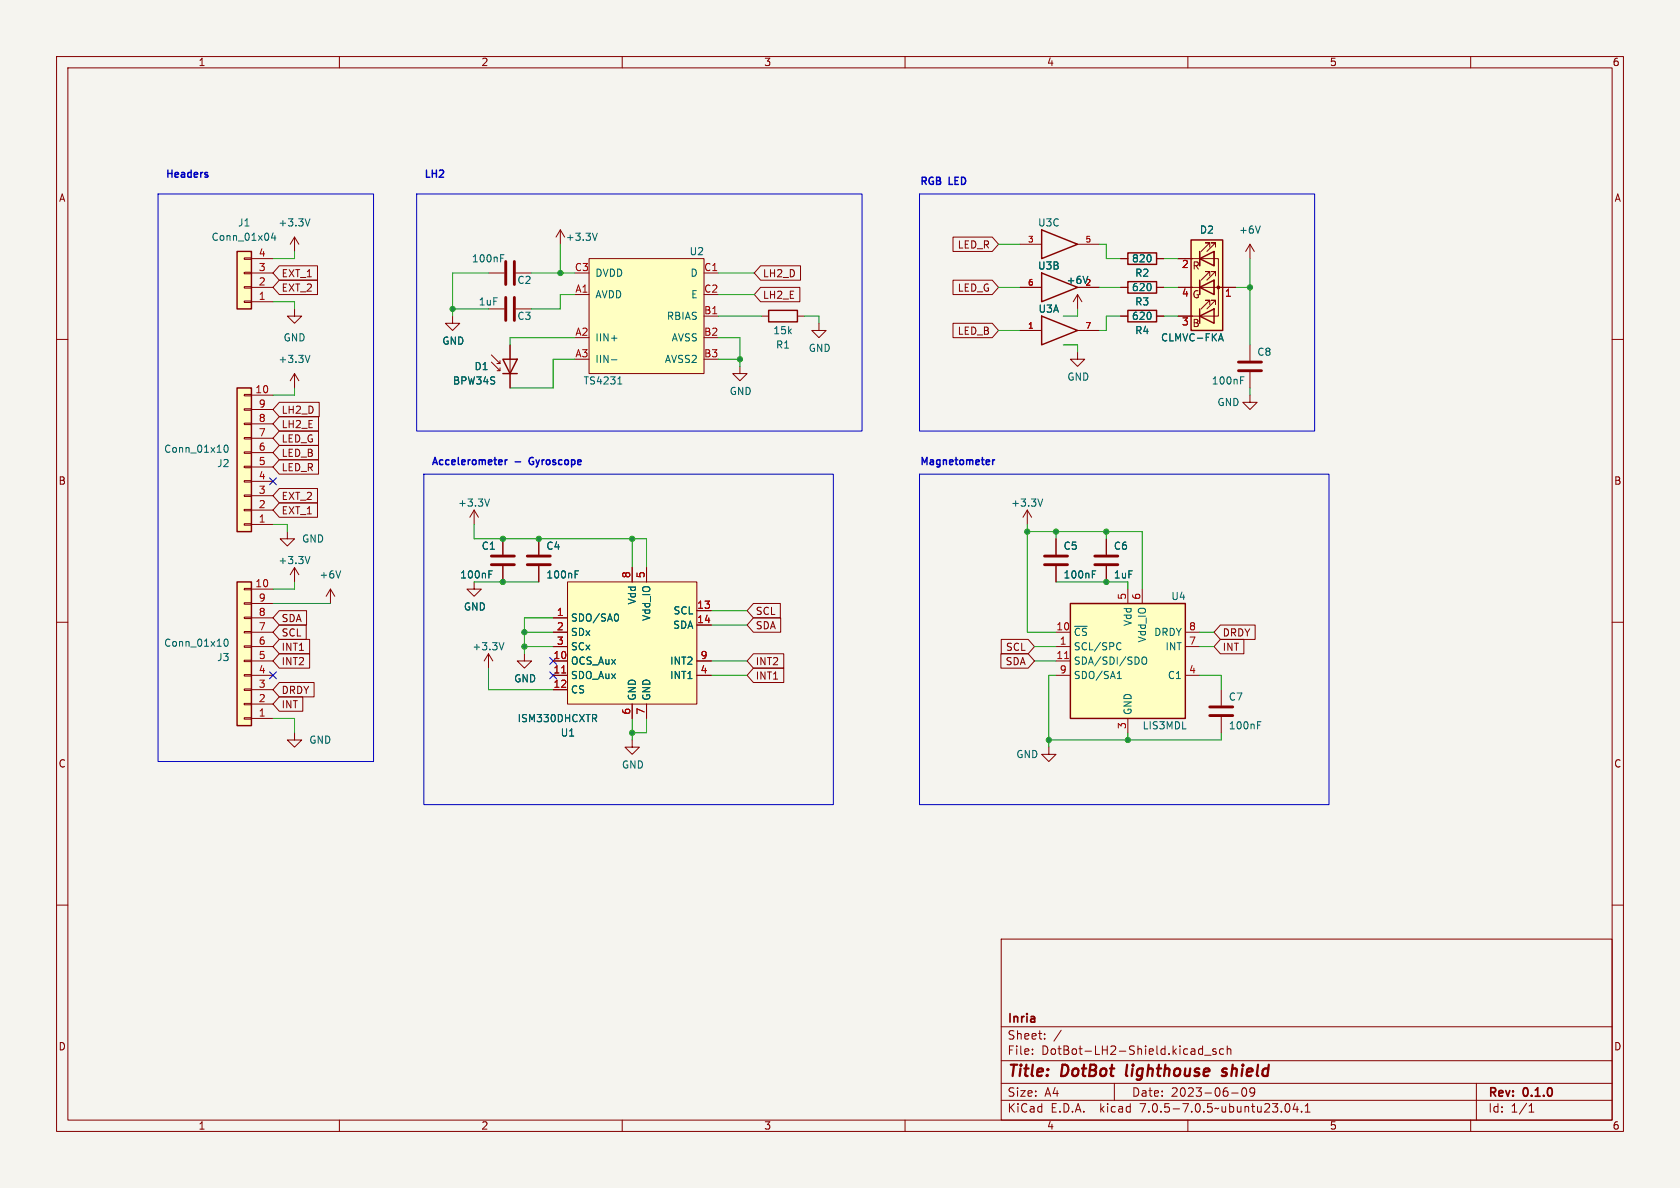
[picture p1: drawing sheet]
<svg xmlns="http://www.w3.org/2000/svg" width="297mm" height="210mm" viewBox="0 0 297 210" stroke-linecap="round" stroke-linejoin="round" font-family="sans-serif">
<path d="M0 0h297v210h-297z" fill="#f5f4ef" stroke="#f5f4ef" stroke-width=".18"/>
<g fill="none" stroke="#840000" stroke-width=".18">
<path d="M10 10h277v190h-277zM12 12h273v186h-273zM60 10v2M110 10v2M160 10v2M210 10v2M260 10v2M10 60h2M43.2 45.6h1.2v.2h-1.2zM43.2 48.1h1.2v.3h-1.2zM43.2 50.7h1.2v.2h-1.2zM43.2 53.2h1.2v.3h-1.2z"/>
<path d="M44.4 45.7h3.9M44.4 50.8h3.9M44.4 48.3h3.9M44.4 53.3h3.9M49.4 49.5h6.7v2.6h-6.7l-1.1-1.3zM49.4 47h6.7v2.5h-6.7l-1.1-1.2zM52.1 54.6v1.3h1.2l-1.2 1.3-1.3-1.3h1.3M52.1 41.9v2.6M52.1 41.9l-.8 1.3M52.1 41.9l.7 1.3M80 55.9v1.3h1.3l-1.3 1.2-1.3-1.2h1.3M86.4 48.3h2.8"/>
<path d="M86.4 54.6h2.8M91.2 48.3h2.8M91.2 54.6h2.8M99.1 40.6l-.8 1.3M99.1 40.6v2.6M99.1 40.6l.7 1.3M101.6 52.1h2.5M104.1 45.7h20.4v20.3h-20.4zM124.5 55.9h2.5M124.5 48.3h2.5M134.5 50.8h6.9v2.5h-6.9l-1.2-1.2zM134.5 47h7v2.5h-7l-1.2-1.2z"/>
<path d="M134.6 55.9h1.3M141 55.9h1.2M144.8 57.2v1.2h1.2l-1.2 1.3-1.3-1.3h1.3M168.5 41.9h6.9l1.1 1.3-1.1 1.3h-6.9zM168.5 49.5h6.9l1.1 1.3-1.1 1.3h-6.9zM168.5 57.1h6.9l1.1 1.3-1.1 1.3h-6.9zM180.3 50.8h3.8M180.3 58.4h3.8M180.3 43.2h3.8M190.5 50.8h3.8M190.5 58.4h3.8M190.5 52.1l-.8 1.2"/>
<path d="M190.5 52.1v2.5M190.5 52.1l.8 1.2M190.5 43.2h3.8M198.1 55.9h1.3M198.1 45.7h1.3M198.1 50.8h1.3M204.5 55.9h1.2M204.5 45.7h1.2M204.5 50.8h1.2M208.3 45.7h7.1v10.2h-7.1M208.3 50.8h10.1M212.1 49.5v2.6"/>
<path d="M212.1 44.5v2.5M213.9 53.8v-.7h-.8h.8l-1.6 1.5M213.9 48.8v-.8h-.8h.8l-1.6 1.5M213.9 43.7v-.8h-.8h.8l-1.6 1.6M214.6 49.5v2.6zM214.6 49.5h.1M214.6 44.5v2.5zM214.6 44.5h.1M214.9 53.8v-.7h-.8h.8l-1.5 1.5M214.9 48.8v-.8h-.8h.8l-1.5 1.5M214.9 43.7v-.8h-.8h.8l-1.5 1.6M221 43.2v2.5"/>
<path d="M221 43.2l-.8 1.3M221 43.2l.7 1.3M285 60h2M43.2 69.7h1.2v.3h-1.2zM43.2 72.3h1.2v.2h-1.2zM43.2 74.8h1.2v.3h-1.2zM43.2 77.3h1.2v.3h-1.2zM43.2 79.9h1.2v.2h-1.2zM44.4 69.9h3.9M44.4 77.5h3.9M44.4 74.9h3.9M44.4 72.4h3.9"/>
<path d="M49.4 71.1h7v2.6h-7l-1.1-1.3zM49.4 78.7h6.9v2.6h-6.9l-1.1-1.3zM49.4 73.7h6.9v2.5h-6.9l-1.1-1.3zM49.4 76.2h6.9v2.5h-6.9l-1.1-1.2zM52.1 66v2.6M52.1 66l-.8 1.3M52.1 66l.7 1.3M86.9 64l1.5 1.5h-.5M86.9 62.7l1.5 1.6h-.5h.5v-.5M88.4 65v.5M90.2 61v7.6M130.8 64.8v1.2h1.3l-1.3 1.3-1.3-1.3h1.3"/>
<path d="M190.5 62.2v1.3h1.3l-1.3 1.3-1.3-1.3h1.3M221 69.9v1.2h1.2l-1.2 1.3-1.3-1.3h1.3M221 61v2.8M221 65.8v2.8M43.2 82.4h1.2v.3h-1.2zM43.2 85h1.2v.2h-1.2zM43.2 87.5h1.2v.3h-1.2zM43.2 90h1.2v.3h-1.2zM43.2 92.6h1.2v.2h-1.2zM44.4 92.7h3.9M44.4 90.2h3.9M44.4 87.6h3.9"/>
<path d="M44.4 85.1h3.9M44.4 82.6h3.9M44.4 80h3.9M49.4 88.9h6.7v2.5h-6.7l-1.1-1.2zM49.4 86.4h6.7v2.5h-6.7l-1.1-1.3zM49.4 81.3h6.9v2.5h-6.9l-1.1-1.2zM50.8 94v1.3h1.3l-1.3 1.2-1.3-1.2h1.3M83.8 90.2l-.7 1.2M83.8 90.2v2.5M83.8 90.2l.8 1.2M88.9 95.3v2.7M95.2 95.3v2.7"/>
<path d="M181.6 90.2l-.8 1.2M181.6 90.2v2.5M181.6 90.2l.8 1.2M186.7 95.3v2.7M195.6 95.3v2.7M10 110h2M43.2 104h1.2v.3h-1.2zM43.2 106.6h1.2v.2h-1.2zM43.2 109.1h1.2v.2h-1.2zM43.2 111.6h1.2v.3h-1.2zM43.2 114.2h1.2v.2h-1.2zM43.2 116.7h1.2v.3h-1.2z"/>
<path d="M43.2 119.3h1.2v.2h-1.2zM44.4 109.2h3.9M44.4 116.8h3.9M44.4 119.4h3.9M44.4 111.8h3.9M44.4 114.3h3.9M44.4 104.1h3.9M44.4 106.7h3.9M49.4 107.9h4.8v2.6h-4.8l-1.1-1.3zM49.4 110.5h4.7v2.5h-4.7l-1.1-1.2zM49.4 113h5.3v2.6h-5.3l-1.1-1.3zM49.4 115.6h5.3v2.5h-5.3l-1.1-1.3z"/>
<path d="M52.1 100.3l-.8 1.3M52.1 100.3v2.6M52.1 100.3l.7 1.3M58.4 104.1l-.7 1.3M58.4 104.1v2.6M58.4 104.1l.8 1.3M83.8 102.9v1.2h1.3l-1.3 1.3-1.3-1.3h1.3M86.4 115.6l-.8 1.2M86.4 115.6v2.5M86.4 115.6l.7 1.2M88.9 100.1v2.8M92.7 115.6v1.2h1.3l-1.3 1.3-1.3-1.3h1.3"/>
<path d="M95.2 100.1v2.8M97.8 109.2h2.5M97.8 116.8h2.5M97.8 119.4h2.5M97.8 111.8h2.5M97.8 114.3h2.5M100.3 102.9h22.9v21.6h-22.9zM111.8 100.3v2.6M114.3 100.3v2.6M123.2 116.8h2.5M123.2 119.4h2.5M123.2 108h2.5"/>
<path d="M123.2 110.5h2.5M133.2 109.2h4.8v2.6h-4.8l-1.1-1.3zM133.2 118.1h5.4v2.6h-5.4l-1.1-1.3zM133.2 115.6h5.4v2.5h-5.4l-1.1-1.3zM133.2 106.7h4.8v2.5h-4.8l-1.1-1.2zM176.9 115.6h4.9l1.1 1.2-1.1 1.3h-4.9zM177 113h4.8l1.1 1.3-1.1 1.3h-4.8zM186.7 116.8h2.5M186.7 119.4h2.5M186.7 111.8h2.5M186.7 114.3h2.5M186.7 100.1v2.8"/>
<path d="M195.6 100.1v2.8M199.4 104.1v2.6M201.9 104.1v2.6M209.5 119.4h2.6M209.5 111.8h2.6M209.5 114.3h2.6M215.7 110.5h6.2v2.5h-6.2l-1.1-1.2zM215.7 113h4.2v2.6h-4.2l-1.1-1.3zM285 110h2M43.2 121.8h1.2v.2h-1.2zM43.2 124.3h1.2v.3h-1.2zM43.2 126.9h1.2v.2h-1.2z"/>
<path d="M44.4 121.9h3.9M44.4 127h3.9M44.4 124.5h3.9M49.4 123.2h4.1v2.5h-4.1l-1.1-1.2zM49.4 120.6h6.1v2.6h-6.1l-1.1-1.3zM52.1 129.5v1.3h1.2l-1.2 1.3-1.3-1.3h1.3M97.8 121.9h2.5M111.8 130.8v1.3h1.2l-1.2 1.3-1.3-1.3h1.3M111.8 124.5v2.5M114.3 124.5v2.5M185.4 132.1v1.3h1.3l-1.3 1.2-1.3-1.2h1.3M199.4 127v2.5"/>
<path d="M215.9 121.9v2.8M215.9 126.7v2.8M10 160h2M285 160h2M177 166h108v32h-108zM60 198v2M110 198v2M160 198v2M177 194.5h108M177 191.5h108M177 187.5h108M177 181.5h108"/>
<path d="M182.5 186.3v.1M182.5 185.5v.1M184.7 183.6v.1M184.7 182.8v.1M187.6 182.1l-1.3 2M197 191.5v3M210 198v2M211.9 186.1l.3 .3 .4-.1M212.6 184.9v1.5M212.6 185.5l-.4-.1-.3 .3M213 186.5h1.1M215 185.5l-.4-.1-.2 .2 .1 .2 .5 .2v.3h-.6"/>
<path d="M216.3 185.5l-.4-.1-.3 .3v.4l.1 .2h.6M217 185.5l.2-.1 .3 .1 .1 .9M217 184.9v1.5M217.7 193.2h1.2M219.7 192.4l.2-.1a.81 .81 0 0 1 .6 .6 .81 .81 0 0 1-.3 .8l-.2 .1a.81 .81 0 0 1-.3-1.4zM221.8 192.9l-.3 .3h-.3l-.2-.3 .1-.5 .4-.1 .2 .1a.99 .99 0 0 1-.3 1.4h-.3M226.5 196.5v.1M227.3 195.2l.2-.1a.81 .81 0 0 1 .6 .6 .81 .81 0 0 1-.3 .8l-.1 .1a.81 .81 0 0 1-.4-1.4zM229 195l-.4 1.1h.9M229.3 195.6v1M230.1 196.5v.1M230.7 196.6h.9"/>
<path d="M230.7 195.5l.5-.4v1.5M260 198v2M261 191.5v6.5M270.3 196.6h.9M270.3 195.5l.4-.4v1.5"/>
</g>
<path d="M216 190.1l.5 .1M216.4 188.9l-.2 .1-.1 .3 .2 .2" fill="none" stroke="#840000" stroke-width=".4"/>
<g fill="#ffffc2" stroke="#ffffc2" stroke-width=".18">
<path d="M100.3 102.9h22.9v21.6h-22.9z"/>
<path d="M104.1 45.7h20.4v20.3h-20.4z"/>
<path d="M41.9 68.6h2.5v25.4h-2.5z"/>
<path d="M41.9 44.5h2.5v10.1h-2.5z"/>
<path d="M189.2 106.7h20.3v20.3h-20.3z"/>
<path d="M210.6 42.4h5.6v16h-5.6z"/>
<path d="M41.9 102.9h2.5v25.4h-2.5z"/>
</g>
<g fill="none" stroke="#006464" stroke-width=".18">
<path d="M54.8 38.7l-.4 1.2M222.8 39.9l-.4 1.3M48.3 41.2l-.3 .9h.8M48.6 41.6v.9M88.5 45h.6M105.6 41.2l-.4 1.3M108.1 59.8h1M192.3 48.8l-.4 1.3M215.5 59.9h.6M215.8 59l.5 1.3M39.8 78.7h.1a.68 .68 0 0 1 .4 .6 .68 .68 0 0 1-.4 .7 .84 .84 0 0 1-.1-1.3zM54.8 62.8l-.4 1.3"/>
<path d="M108.1 63.6h1M109.2 67.9h.7M109.5 66.8l.1-.2v1.3M219.3 66.6h.6M54.8 98.4l-.4 1.2M86.5 88.2l-.4 1.3M184.3 88.2l-.4 1.3M39.8 113h.1a.68 .68 0 0 1 .4 .6 .68 .68 0 0 1-.4 .6 .84 .84 0 0 1-.1-1.2zM60.2 100.9l-.4 1.3M86.4 100.9h.6M89.1 113.6l-.4 1.3M101.7 100.9h.6"/>
<path d="M109 108.5a.79 .79 0 0 1 0 1.3M193.1 100.9h.6M197.5 120h.7M197.6 119l.3-.3v1.3M197.8 113.6l.4 .1M198.2 114.8l-.4 .1M201.9 116.3l.3-.2a.43 .43 0 0 1 .5 .5v.4a.42 .42 0 0 1-.4 .4 .42 .42 0 0 1-.4-.4zM105.1 127l.4 .6M105.4 126.4v.5M222.3 127.6h.6"/>
</g>
<path d="M99.3 119h.7M188.2 116.4h.7" fill="none" stroke="#a90000" stroke-width=".18"/>
<g fill="none" stroke="#840000" stroke-width=".25">
<path d="M41.9 44.5h2.5v10.1h-2.5zM135.9 54.9h5.1v2h-5.1zM184.1 55.9l6.4 2.5-6.4 2.6zM184.1 48.3l6.4 2.5-6.4 2.5zM184.1 40.6l6.4 2.6-6.4 2.5zM199.4 54.9h5.1v2h-5.1zM199.4 44.7h5.1v2h-5.1zM199.4 49.8h5.1v2h-5.1zM210.6 42.4h5.6v16h-5.6zM212.1 55.9l2.5-1.3v2.6zM212.1 50.8l2.5-1.3v2.6zM212.1 45.7l2.5-1.2v2.5z"/>
<path d="M212.1 44.5v2.5M212.1 49.5v2.6M212.1 54.6v2.6M41.9 68.6h2.5v25.4h-2.5zM88.9 63.5h2.5l-1.2 2.5zM88.9 66h2.5M41.9 102.9h2.5v25.4h-2.5zM189.2 106.7h20.3v20.3h-20.3z"/>
</g>
<g fill="none" stroke="#840000" stroke-width=".51">
<path d="M89.4 46.2v4.1M89.4 52.6v4M90.9 46.2v4.1M90.9 52.6v4M218.9 65.5h4.1M218.9 64h4.1M86.9 99.8h4M86.9 98.3h4M93.2 99.8h4.1M93.2 98.3h4.1M184.7 99.8h4M184.7 98.3h4"/>
<path d="M193.5 99.8h4.1M193.5 98.3h4.1M213.9 126.5h4M213.9 125h4"/>
</g>
<circle cx="215.4" cy="50.8" r=".25" fill="#840000" stroke="#840000" stroke-width=".18"/>
<path d="M36.7 31v.3M89.3 81.3v.8M89.7 81.3l-.4 .2M175.5 81.3v.8M175.9 81.3l-.4 .2" fill="none" stroke="#0000c2" stroke-width=".25"/>
<path d="M27.9 34.3h38.1v100.3h-38.1zM73.7 34.3h78.7v41.9h-78.7zM162.6 34.3h69.8v41.9h-69.8zM74.9 83.8h72.4v58.4h-72.4zM162.6 83.8h72.3v58.4h-72.3z" fill="none" stroke="#0000c2" stroke-width=".18"/>
<g fill="none" stroke="#009600" stroke-width=".18">
<path d="M48.3 53.3h3.8v1.3M52.1 44.5v1.2h-3.8M80 54.6h6.4M86.4 48.3h-6.4v7.6M94 48.3h7.6M99.1 43.2v5.1M101.6 52.1h-2.5v2.5h-5.1M101.6 59.7h-11.4v1.3M127 59.7h3.8v5.1M127 48.3h6.3M127 55.9h7.6M127 52.1h6.3"/>
<path d="M142.2 55.9h2.6v1.3M176.5 50.8h3.8M176.5 58.4h3.8M176.5 43.2h3.8M190.5 54.6v1.3h-2.5M194.3 50.8h3.8M194.3 43.2h1.3v2.5h2.5M198.1 55.9h-2.5v2.5h-1.3M205.7 50.8h2.6M205.7 45.7h2.6M205.7 55.9h2.6M218.4 50.8h2.6"/>
<path d="M221 45.7v15.3M52.1 68.6v1.3h-3.8M101.6 63.5h-3.8v5.1h-7.6M127 63.5h3.8M188 61h2.5v1.2M221 68.6v1.3M48.3 92.7h2.5v1.3M83.8 92.7v2.6h30.5v5M111.8 95.3v5M181.6 92.7v19.1h5.1M181.6 94h20.3v10.1M186.7 94v1.3"/>
<path d="M195.6 94v1.3M48.3 106.7h10.1M52.1 102.9v1.2h-3.8M83.8 102.9h11.4M86.4 118.1v3.8h11.4M92.7 111.8h5.1M92.7 114.3h5.1M97.8 109.2h-5.1v6.4M125.7 119.4h6.4M125.7 110.5h6.4M125.7 108h6.4M125.7 116.8h6.4"/>
<path d="M182.9 116.8h3.8M182.9 114.3h3.8M186.7 102.9h12.7v1.2M186.7 119.4h-1.3v12.7M212.1 111.8h2.5M212.1 119.4h3.8v2.5M212.1 114.3h2.5M48.3 127h3.8v2.5M111.8 127v3.8M114.3 127v2.5h-2.5M199.4 129.5v1.3M215.9 129.5v1.3h-30.5"/>
</g>
<path d="M47.7 84.5l1.2 1.2M48.9 84.5l-1.2 1.2M47.7 118.8l1.2 1.2M48.9 118.8l-1.2 1.2M97.2 118.8l1.2 1.2M97.2 116.2l1.2 1.2M98.4 118.8l-1.2 1.2M98.4 116.2l-1.2 1.2" fill="none" stroke="#000084" stroke-width=".18"/>
<g fill="#009600" stroke="#009600" stroke-width=".18">
<circle cx="195.6" cy="102.9" r=".46"/>
<circle cx="181.6" cy="94" r=".46"/>
<circle cx="111.8" cy="95.3" r=".46"/>
<circle cx="199.4" cy="130.8" r=".46"/>
<circle cx="185.4" cy="130.8" r=".46"/>
<circle cx="92.7" cy="114.3" r=".46"/>
<circle cx="95.2" cy="95.3" r=".46"/>
<circle cx="111.8" cy="129.5" r=".46"/>
<circle cx="88.9" cy="95.3" r=".46"/>
<circle cx="88.9" cy="102.9" r=".46"/>
<circle cx="92.7" cy="111.8" r=".46"/>
<circle cx="186.7" cy="94" r=".46"/>
<circle cx="195.6" cy="94" r=".46"/>
<circle cx="221" cy="50.8" r=".46"/>
<circle cx="99.1" cy="48.3" r=".46"/>
<circle cx="80" cy="54.6" r=".46"/>
<circle cx="130.8" cy="63.5" r=".46"/>
</g>
<g font-size="2.8" fill="#840000">
<text x="178" y="190.8">Title:</text>
<text x="187.5" y="190.8">DotBot</text>
<text x="199.5" y="190.8">lighthouse</text>
<text x="217.1" y="190.8">shield</text>
</g>
<g font-size="2.1" fill="#840000">
<text x="178" y="183.9">Sheet:</text>
<text x="178" y="181.1">Inria</text>
<text x="178" y="186.6">File:</text>
<text x="184" y="186.6">DotBot-LH2-Shield.kicad_sch</text>
<text x="178" y="196.8">KiCad</text>
<text x="178" y="194">Size:</text>
<text x="184.6" y="194">A4</text>
<text x="185.7" y="196.8">E.D.A.</text>
<text x="194.4" y="196.8">kicad</text>
<text x="200" y="194">Date:</text>
<text x="201.5" y="196.8">7.0.5-7.0.5~ubuntu23.04.1</text>
<text x="206.9" y="194">2023-06-09</text>
<text x="263" y="194.2">Rev:</text>
<text x="263" y="196.8">Id:</text>
<text x="267" y="196.8">1/1</text>
<text x="269.2" y="194.2">0.1.0</text>
</g>
<g font-size="1.8" fill="#840000">
<text x="35" y="11.8">1</text>
<text x="85" y="11.8">2</text>
<text x="135" y="11.8">3</text>
<text x="185" y="11.8">4</text>
<text x="235" y="11.8">5</text>
<text x="285" y="11.8">6</text>
<text x="10.4" y="35.8">A</text>
<text x="285.4" y="35.8">A</text>
<text x="169.3" y="44.1">LED_R</text>
<text x="210.7" y="47.8">R</text>
<text x="49.7" y="51.7">EXT_2</text>
<text x="49.7" y="49.2">EXT_1</text>
<text x="134.8" y="53">LH2_E</text>
<text x="134.8" y="49.2">LH2_D</text>
<text x="169.3" y="51.7">LED_G</text>
<text x="210.7" y="52.9">G</text>
<text x="169.3" y="59.3">LED_B</text>
<text x="210.7" y="58">B</text>
<text x="49.7" y="73.3">LH2_D</text>
<text x="49.7" y="75.8">LH2_E</text>
<text x="49.7" y="83.5">LED_R</text>
<text x="49.7" y="80.9">LED_B</text>
<text x="49.7" y="78.4">LED_G</text>
<text x="10.3" y="85.8">B</text>
<text x="49.7" y="88.5">EXT_2</text>
<text x="285.3" y="85.8">B</text>
<text x="49.7" y="91.1">EXT_1</text>
<text x="49.7" y="110.1">SDA</text>
<text x="49.7" y="112.7">SCL</text>
<text x="133.5" y="111.4">SDA</text>
<text x="133.5" y="108.9">SCL</text>
<text x="216.1" y="112.7">DRDY</text>
<text x="49.7" y="115.2">INT1</text>
<text x="49.7" y="117.8">INT2</text>
<text x="133.5" y="117.8">INT2</text>
<text x="177.8" y="117.8">SDA</text>
<text x="177.8" y="115.2">SCL</text>
<text x="216.1" y="115.2">INT</text>
<text x="49.7" y="125.4">INT</text>
<text x="49.7" y="122.8">DRDY</text>
<text x="133.5" y="120.3">INT1</text>
<text x="10.3" y="135.8">C</text>
<text x="285.3" y="135.8">C</text>
<text x="10.3" y="185.8">D</text>
<text x="285.3" y="185.8">D</text>
<text x="35" y="199.8">1</text>
<text x="85" y="199.8">2</text>
<text x="135" y="199.8">3</text>
<text x="185" y="199.8">4</text>
<text x="235" y="199.8">5</text>
<text x="285" y="199.8">6</text>
</g>
<g font-size="1.8" fill="#0000c2">
<text x="29.2" y="31.5">Headers</text>
<text x="74.9" y="31.5">LH2</text>
<text x="162.6" y="32.8">RGB LED</text>
<text x="76.2" y="82.3">Accelerometer</text>
<text x="91" y="82.3">-</text>
<text x="93.9" y="82.3">Gyroscope</text>
<text x="162.6" y="82.3">Magnetometer</text>
</g>
<g font-size="1.8" fill="#006464">
<text x="42" y="40.2">J1</text>
<text x="49.2" y="40.2">+3.3V</text>
<text x="183.5" y="40.2">U3C</text>
<text x="212.1" y="41.5">D2</text>
<text x="219" y="41.5">+6V</text>
<text x="37.3" y="42.7">Conn_01x04</text>
<text x="83.4" y="46.5">100nF</text>
<text x="100" y="42.7">+3.3V</text>
<text x="121.9" y="45.3">U2</text>
<text x="183.5" y="47.8">U3B</text>
<text x="200.1" y="46.5">820</text>
<text x="91.4" y="50.4">C2</text>
<text x="105.2" y="52.9">AVDD</text>
<text x="105.2" y="49.1">DVDD</text>
<text x="122" y="49.1">D</text>
<text x="122.2" y="52.9">E</text>
<text x="188.5" y="50.4">+6V</text>
<text x="200.1" y="51.6">620</text>
<text x="200.6" y="49.1">R2</text>
<text x="84.6" y="54.2">1uF</text>
<text x="91.4" y="56.7">C3</text>
<text x="117.9" y="56.7">RBIAS</text>
<text x="136.6" y="59.2">15k</text>
<text x="183.5" y="55.4">U3A</text>
<text x="200.1" y="56.7">620</text>
<text x="200.6" y="59.2">R4</text>
<text x="200.6" y="54.2">R3</text>
<text x="49.2" y="64.3">+3.3V</text>
<text x="50.1" y="60.5">GND</text>
<text x="78.1" y="61.1">GND</text>
<text x="83.8" y="65.6">D1</text>
<text x="105.2" y="60.5">IIN+</text>
<text x="105.2" y="64.3">IIN-</text>
<text x="117.5" y="64.3">AVSS2</text>
<text x="118.7" y="60.5">AVSS</text>
<text x="137.1" y="61.8">R1</text>
<text x="142.9" y="62.4">GND</text>
<text x="205.2" y="60.5">CLMVC-FKA</text>
<text x="222.2" y="63.1">C8</text>
<text x="80" y="68.1">BPW34S</text>
<text x="103.1" y="68.1">TS4231</text>
<text x="128.9" y="70">GND</text>
<text x="188.6" y="67.4">GND</text>
<text x="214.2" y="68.1">100nF</text>
<text x="215.2" y="71.9">GND</text>
<text x="29" y="80.2">Conn_01x10</text>
<text x="38.3" y="82.7">J2</text>
<text x="80.9" y="89.7">+3.3V</text>
<text x="178.7" y="89.7">+3.3V</text>
<text x="49.2" y="99.9">+3.3V</text>
<text x="53.3" y="96.1">GND</text>
<text x="85.1" y="97.3">C1</text>
<text x="96.5" y="97.3">C4</text>
<text x="188" y="97.3">C5</text>
<text x="196.9" y="97.3">C6</text>
<text x="56.4" y="102.4">+6V</text>
<text x="81.3" y="102.4">100nF</text>
<text x="96.5" y="102.4">100nF</text>
<text x="112.6" y="106.9" transform="rotate(-90 112.6 106.9)">Vdd</text>
<text x="188" y="102.4">100nF</text>
<text x="196.9" y="102.4">1uF</text>
<text x="207" y="106.2">U4</text>
<text x="81.9" y="108.1">GND</text>
<text x="100.8" y="110">SDO/SA0</text>
<text x="100.8" y="112.6">SDx</text>
<text x="115.1" y="109.8" transform="rotate(-90 115.1 109.8)">Vdd_IO</text>
<text x="119" y="111.3">SDA</text>
<text x="119" y="108.8">SCL</text>
<text x="189.7" y="112.6">~{CS}</text>
<text x="200.2" y="110.7" transform="rotate(-90 200.2 110.7)">Vdd</text>
<text x="202.8" y="113.6" transform="rotate(-90 202.8 113.6)">Vdd_IO</text>
<text x="204" y="112.6">DRDY</text>
<text x="29" y="114.5">Conn_01x10</text>
<text x="38.3" y="117">J3</text>
<text x="83.5" y="115.1">+3.3V</text>
<text x="100.8" y="117.7">OCS_Aux</text>
<text x="100.8" y="115.1">SCx</text>
<text x="118.4" y="117.7">INT2</text>
<text x="189.7" y="115.1">SCL/SPC</text>
<text x="189.7" y="117.7">SDA/SDI/SDO</text>
<text x="206" y="115.1">INT</text>
<text x="90.8" y="120.8">GND</text>
<text x="100.8" y="120.2">SDO_Aux</text>
<text x="100.8" y="122.7">CS</text>
<text x="112.6" y="124" transform="rotate(-90 112.6 124)">GND</text>
<text x="115.1" y="124" transform="rotate(-90 115.1 124)">GND</text>
<text x="118.4" y="120.2">INT1</text>
<text x="189.7" y="120.2">SDO/SA1</text>
<text x="206.4" y="120.2">C1</text>
<text x="217.2" y="124">C7</text>
<text x="54.6" y="131.6">GND</text>
<text x="91.4" y="127.8">ISM330DHCXTR</text>
<text x="99.1" y="130.4">U1</text>
<text x="200.2" y="126.5" transform="rotate(-90 200.2 126.5)">GND</text>
<text x="201.9" y="129.1">LIS3MDL</text>
<text x="217.2" y="129.1">100nF</text>
<text x="109.9" y="136">GND</text>
<text x="179.6" y="134.2">GND</text>
</g>
<g font-size="1.8" fill="#a90000">
<text x="45.7" y="45.5">4</text>
<text x="208.9" y="47.6">2</text>
<text x="45.7" y="53.1">1</text>
<text x="45.7" y="50.5">2</text>
<text x="45.7" y="48">3</text>
<text x="101.6" y="48">C3</text>
<text x="101.7" y="51.8">A1</text>
<text x="124.4" y="48">C1</text>
<text x="124.4" y="51.8">C2</text>
<text x="208.9" y="52.7">4</text>
<text x="216.5" y="52.7">1</text>
<text x="101.7" y="59.4">A2</text>
<text x="124.4" y="55.6">B1</text>
<text x="124.4" y="59.4">B2</text>
<text x="208.9" y="57.8">3</text>
<text x="101.7" y="63.2">A3</text>
<text x="124.4" y="63.2">B3</text>
<text x="45.1" y="69.6">10</text>
<text x="45.7" y="77.2">7</text>
<text x="45.7" y="74.7">8</text>
<text x="45.7" y="72.1">9</text>
<text x="45.7" y="82.3">5</text>
<text x="45.7" y="79.8">6</text>
<text x="45.7" y="89.9">2</text>
<text x="45.7" y="87.4">3</text>
<text x="45.7" y="84.8">4</text>
<text x="45.7" y="92.5">1</text>
<text x="45.1" y="103.9">10</text>
<text x="45.7" y="106.4">9</text>
<text x="111.5" y="102.3" transform="rotate(-90 111.5 102.3)">8</text>
<text x="114" y="102.3" transform="rotate(-90 114 102.3)">5</text>
<text x="123.2" y="107.7">13</text>
<text x="199.1" y="106.1" transform="rotate(-90 199.1 106.1)">5</text>
<text x="201.7" y="106.1" transform="rotate(-90 201.7 106.1)">6</text>
<text x="45.7" y="111.5">7</text>
<text x="45.7" y="109">8</text>
<text x="98.4" y="109">1</text>
<text x="98.4" y="111.5">2</text>
<text x="123.2" y="110.2">14</text>
<text x="186.7" y="111.5">10</text>
<text x="210.2" y="111.5">8</text>
<text x="45.7" y="119.1">4</text>
<text x="45.7" y="116.6">5</text>
<text x="45.7" y="114">6</text>
<text x="97.8" y="116.6">10</text>
<text x="97.8" y="119.1">11</text>
<text x="98.4" y="114">3</text>
<text x="123.8" y="119.1">4</text>
<text x="123.8" y="116.6">9</text>
<text x="186.7" y="116.6">11</text>
<text x="187.3" y="114">1</text>
<text x="187.3" y="119.1">9</text>
<text x="210.2" y="119.1">4</text>
<text x="210.2" y="114">7</text>
<text x="45.7" y="124.2">2</text>
<text x="45.7" y="121.7">3</text>
<text x="97.8" y="121.7">12</text>
<text x="45.7" y="126.7">1</text>
<text x="111.5" y="126.4" transform="rotate(-90 111.5 126.4)">6</text>
<text x="114" y="126.4" transform="rotate(-90 114 126.4)">7</text>
<text x="199.1" y="128.9" transform="rotate(-90 199.1 128.9)">3</text>
</g>
<g font-size="1.4" fill="#a90000">
<text x="181.7" y="42.9">3</text>
<text x="191.8" y="42.9">5</text>
<text x="181.7" y="50.5">6</text>
<text x="191.8" y="50.5">2</text>
<text x="181.7" y="58.2">1</text>
<text x="191.8" y="58.2">7</text>
</g>
</svg>
